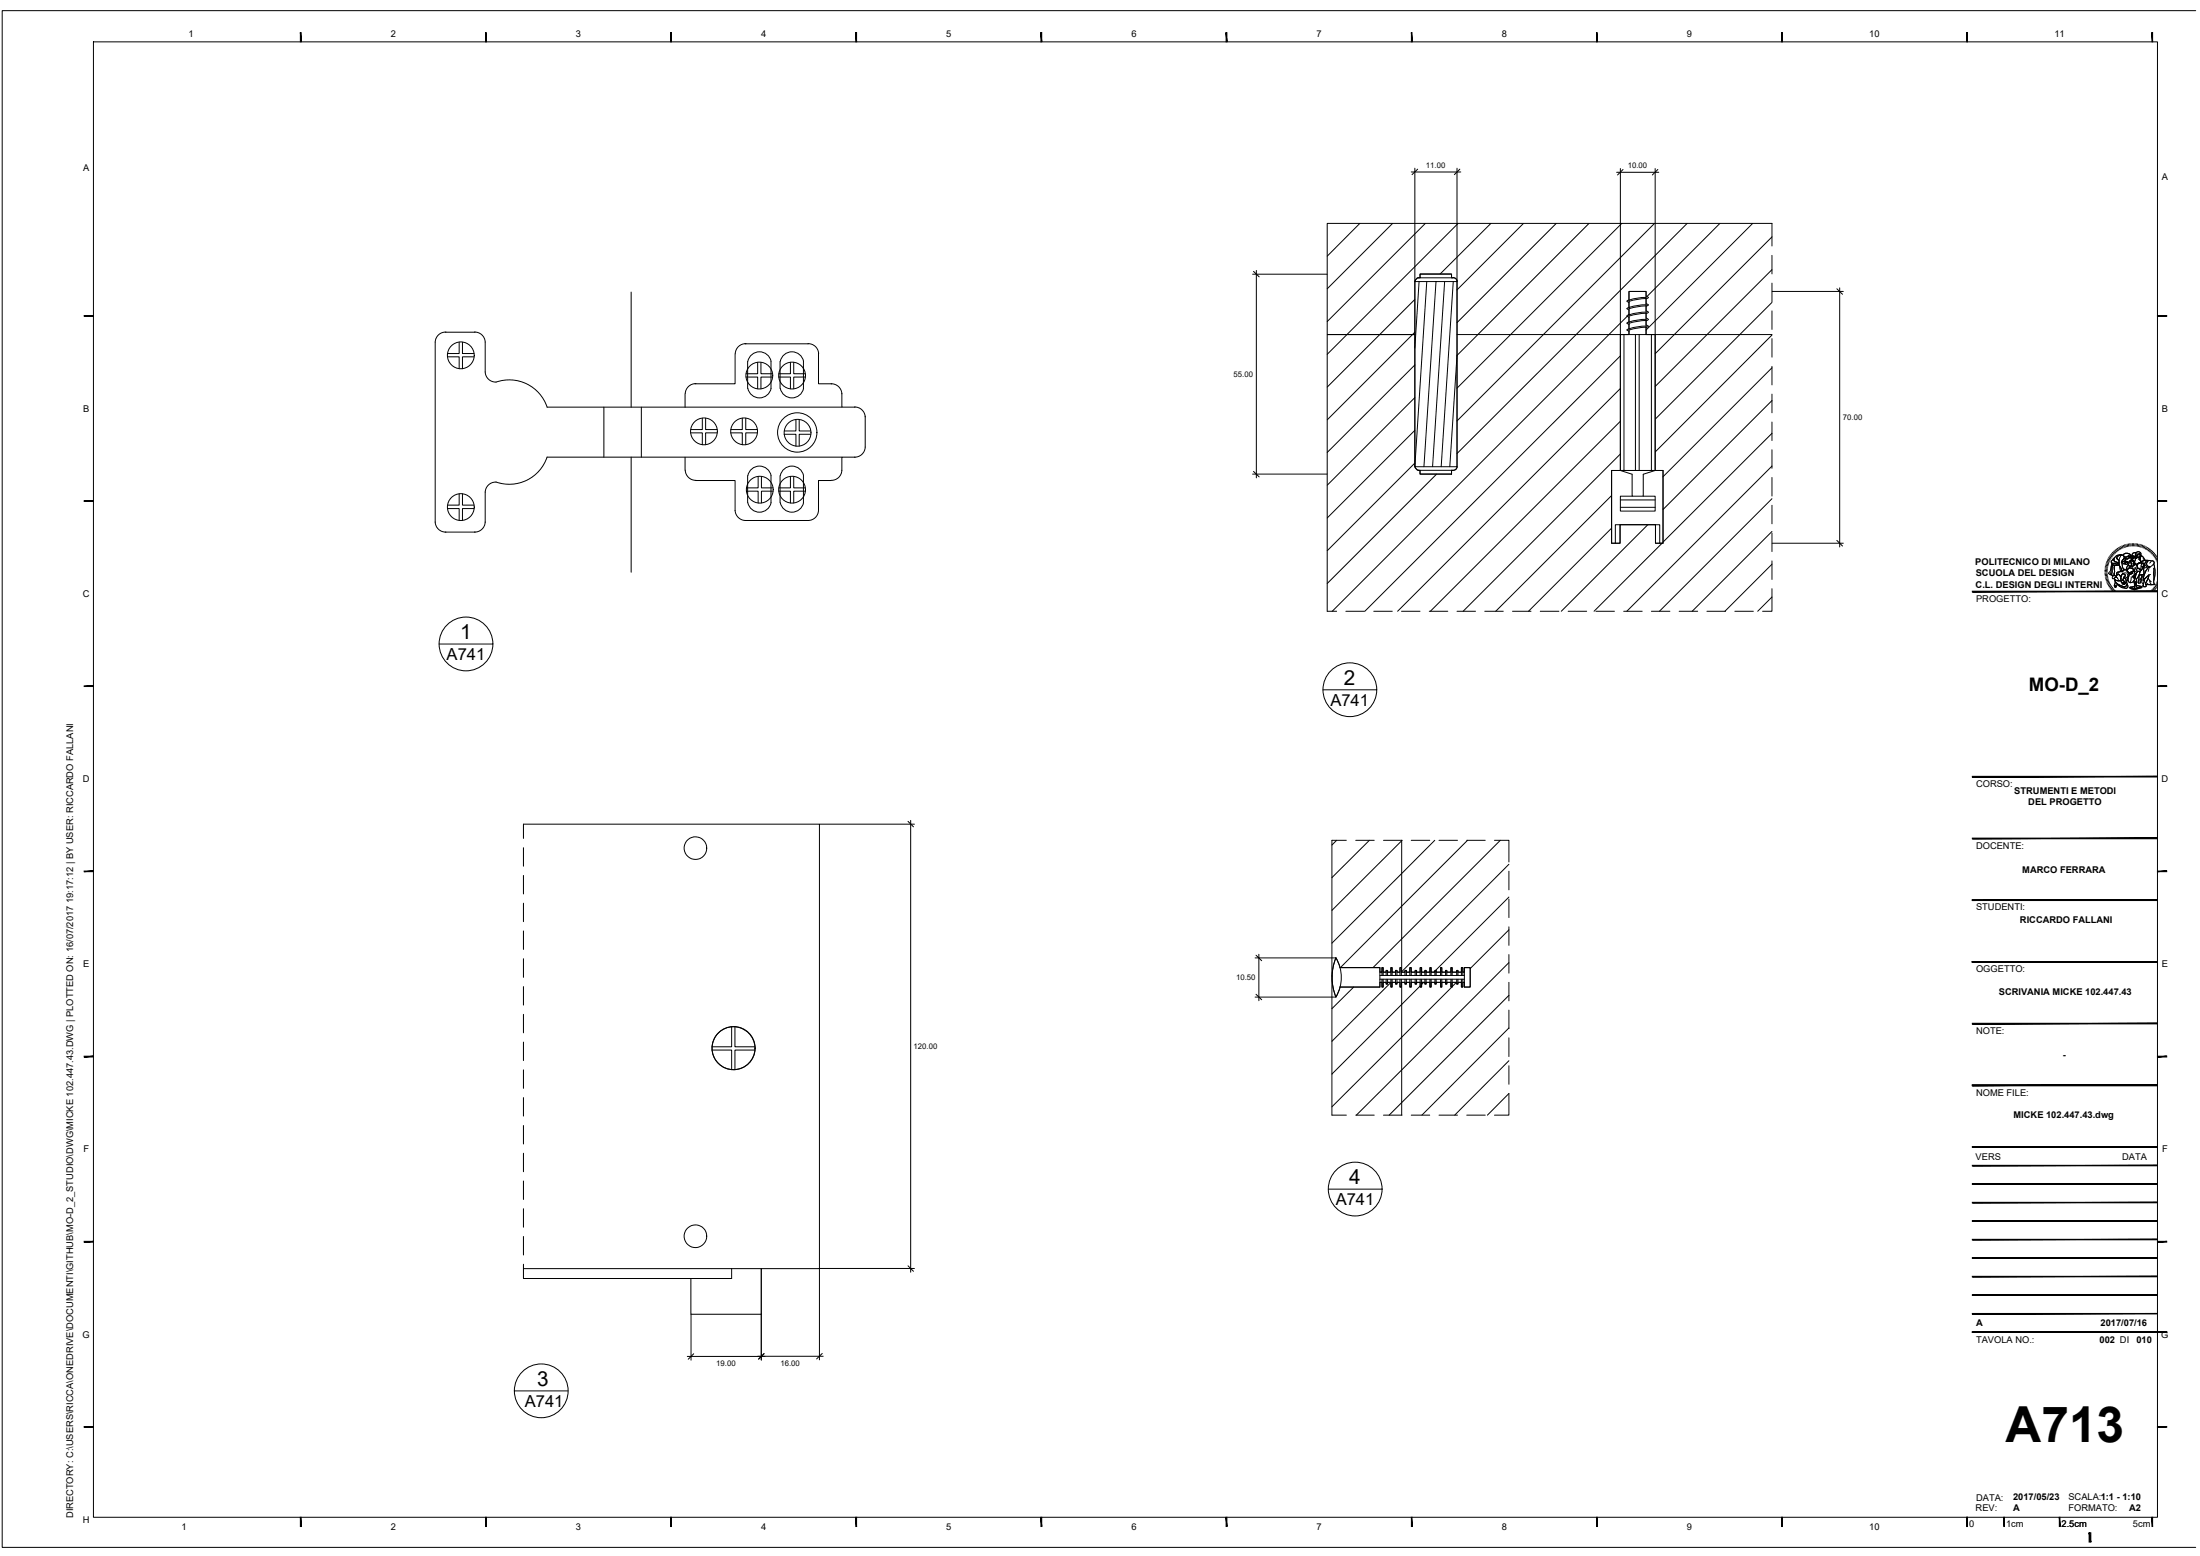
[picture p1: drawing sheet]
<svg xmlns="http://www.w3.org/2000/svg" width="594mm" height="420mm" viewBox="0 0 594 420" stroke-linecap="round" stroke-linejoin="round" font-family="sans-serif">
<!-- layer: trame -->
<g fill="none" stroke="#000" stroke-width=".27">
<path d="M367.2 60.3l-8.8 8.9M376 60.3l-17.6 17.7M384.9 60.3l-26.5 26.5M393.7 60.3l-35.3 35.4M402.6 60.3l-13.7 13.7M411.4 60.3l-18 18M420.2 60.3l-26.8 26.8M429.1 60.3l-35.7 35.7M437.9 60.3l-44.5 44.5M446.8 60.3l-53.4 53.4M455.6 60.3l-62.2 62.2M464.4 60.3l-19.7 19.8"/>
<path d="M473.3 60.3l-28.8 28.8M478.5 64l-31.5 31.5M478.5 72.8l-31.5 31.6M382.1 80.9l-23.7 23.6M382.1 89.7l-23.7 23.7M382.1 98.6l-23.7 23.6M437.6 96.1l-69 69M439.4 85.4l-79.7 79.7M439.9 84.9l-.2 .2M478.5 81.7l-31.5 31.5M478.5 90.5l-31.5 31.5M478.5 99.3l-29.4 29.4"/>
<path d="M382.1 107.4l-23.7 23.6M382.1 116.2l-23.7 23.7M437.6 104.9l-60.2 60.2M437.6 113.7l-51.4 51.4M478.5 108.2l-29.4 29.4M478.5 117l-29.4 29.4M382.1 125.1l-23.7 23.6M387.9 128l-29.5 29.6M435.2 133.8l-31.3 31.3M437.6 122.6l-42.5 42.5M478.5 125.9l-39.2 39.2M478.5 134.7l-30.4 30.4"/>
<path d="M435.2 142.6l-22.5 22.5M445 141.7l-23.4 23.4M448.8 146.7l-18.4 18.4M478.5 143.5l-21.6 21.6M478.5 152.4l-12.7 12.7M478.5 161.2l-3.9 3.9M360.9 226.9l-1.2 1.3M369.8 226.9l-10.1 10.1M378.6 226.9l-18.9 18.9M387.4 226.9l-27.7 27.8M396.3 226.9l-34.4 34.4M405.1 226.9l-34.3 34.4"/>
<path d="M407.5 233.4l-29 29M407.5 259.9l-41.2 41.2M407.5 242.2l-19.9 19.8M407.5 251.1l-10.5 10.4M359.7 263.5h.1M365.5 266.5l-5.8 5.9M375.6 265.3l-15.9 15.9M383.5 266.2l-23.8 23.8M384.4 265.3l-.5 .6M387.5 262.3l-.3 .2M392 266.5l-32.3 32.4M393.3 265.3l-1.2 1.1"/>
<path d="M407.5 268.8l-32.4 32.3M407.5 277.6l-23.5 23.5M407.5 286.4l-14.7 14.7M407.5 295.3l-5.8 5.8"/>
</g>
<!-- layer: linee sezioni -->
<g fill="none" stroke="#000" stroke-width=".27">
<path d="M382.1 76v50M392.3 75a1.08 1.08 0 0 1 1.2 1M392.5 75h-.5v-1h-8.5v1a1.14 1.14 0 0 0-1.4 1M393.4 76v49.9M444.5 80l.6 .3-.6 .3M478.5 66.4v-6.1h-120.1v30h23.7h-23.7v74.8h2.5M478.5 69v5M478.5 76.5v4.9M393.4 90.3h44.2M439.4 89.1l.5 .3M439.4 87.3l.5 .3M439.4 85.3l.5 .4"/>
<path d="M439.4 83.3l.5 .4M439.4 81.3l.5 .4M439.9 87.6v1.2l-.6 .3M439.9 81.7v1.4l-.6 .3M439.9 83.7v1.3M439.9 85.7v1.3M439.9 87l-.6 .3M439.9 85l-.6 .3M439.9 81l-.6 .3M444.5 88.4v1.9h2.5v36.7h2.1v19.7h-2.1v-5h-9.5v5h-2.3v-19.7h2.4v-36.7h2.3v-.8M444.5 80v-1.3h-4.6v2.4M444.5 80.6v1.4"/>
<path d="M444.5 82.6v1.4M444.5 84.6v1.3M444.5 86.6v1.2M444.5 87.8l.6 .3-.6 .3M444.5 85.9l.6 .4-.6 .3M444.5 84l.6 .3-.6 .3M444.5 82l.6 .3-.6 .3M447 90.3h31.5M478.5 83.9v5M478.5 91.4v5M478.5 98.9v5M478.5 106.4v5.1"/>
<path d="M478.5 114v5M382.1 126l.1 .3a1.2 1.2 0 0 0 1.3 .7v1h8.5v-1v1M392 127h.3M393.5 126a1.08 1.08 0 0 1-1.2 1M478.5 121.5v4.9M478.5 128.9v5M478.5 136.4v5M478.5 159v6.1h-2.5M478.5 143.9v5M478.5 151.5v5M363.4 165.1h5M371 165.1h5"/>
<path d="M378.5 165.1h5M386 165.1h4.9M393.4 165.1h5M400.9 165.1h5M408.4 165.1h5M415.9 165.1h5.1M423.5 165.1h5M431 165.1h4.9M438.4 165.1h5M445.9 165.1h5M453.4 165.1h5M460.9 165.1h5.1"/>
<path d="M468.5 165.1h5M363.6 226.9h-3.9v74.2h3.9M366.1 226.9h5M373.6 226.9h5M378.5 226.9v35.6M381.1 226.9h5M388.6 226.9h5M396.1 226.9h5M403.6 226.9h3.9v5.8M407.5 235.2v5.1M407.5 242.8v5M407.5 250.3v5"/>
<path d="M407.5 257.8v5M361.9 266.5l-1.2 2.7a13.9 13.9 0 0 1 0-10.6l1.2 2.7h10.7v1.2h.6v-1.2h.3v1.2h.8v-.5h.4v.5h.9v-1.2h.3v1.2h1v-.5h.3v.5h.8v-1.2h.4v1.2h1v-.5h.4v.5h.9v-1.2h.4v1.2h1v-.5h.4v.5h1v-1.2h.4v1.2h.9v-.5h.3v.5h1v-1.2h.4v1.2h1v-.5h.3v.5h1.2v-1.2h.3v1.2h1.1v-.5h.3v.5h1.1v-1.2h.3v1.2h1.3v-.5h.3v.5h.9v-1.2h.4v1.2h.4v-1.2h1.6v5.2h-1.6v-1.2h-.4v1.2h-.4v-1.2h-.9v.4h-.3v-.4h-1.3v1.2h-.3v-1.2h-1.1v.4h-.3v-.4h-1.1v1.2h-.3v-1.2h-1.2v.4h-.3v-.4h-1v1.2h-.4v-1.2h-1v.4h-.3v-.4h-.9v1.2h-.4v-1.2h-1v.4h-.4v-.4h-1v1.2h-.4v-1.2h-.9v.4h-.4v-.4h-1v1.2h-.4v-1.2h-.8v.4h-.3v-.4h-1v1.2h-.3v-1.2h-.9v.4h-.4v-.4h-.8v1.2h-.3v-1.2h-.6v1.2h-10.7M378.5 265.3v35.8M407.5 265.3v5M407.5 272.8v4.9M407.5 295.3v5.8h-3.9M407.5 280.2v5.1M407.5 287.8v5M366.1 301.1h5M373.6 301.1h5M381.1 301.1h5M388.6 301.1h5"/>
<path d="M396.1 301.1h5"/>
<circle cx="198.1" cy="283" r="5.8"/>
</g>
<!-- layer: dettagli -->
<g fill="none" stroke="#000" stroke-width=".27">
<path d="M382.1 76h11.3v50h-11.3zM383.2 76l-1.1 18M383.5 75v-1h8.5v1h-9.1l-.5 .4-.3 .6M385.3 76l-3.2 50M387.8 76l-3.3 50M390.1 76l-3.3 50M392 75h.3M392.3 75a1.08 1.08 0 0 1 1.2 1M392.4 76l-3.2 50M120.2 89.7h8.1M120.4 89.7a2.81 2.81 0 0 0-2.9 2.7v48.6M120.9 96.4h3.1v3.2"/>
<path d="M124 92.4v3.1h-3.1M124.9 92.4v3.1h3.1M128 96.4h-3.1v3.2M128.1 89.7a2.81 2.81 0 0 1 2.9 2.7v8.1a2.75 2.75 0 0 0 3.9 2.4 10.8 10.8 0 0 1 12.8 7M198.5 95.5v8.1h-10.8M201.2 92.8h17.1M201.5 92.8a2.81 2.81 0 0 0-3 2.7M202.8 95.9a3.2 3.2 0 0 1 5.4 1.7v7.3a3.2 3.2 0 0 1-3.1 2.5 3.2 3.2 0 0 1-3.2-2.5l.1-7.3zM204.6 97.8v3.1h-3.1M205.5 97.9v3h3.1M210.7 97.6v7.3M210.7 97.6a3.2 3.2 0 0 1 3.1-2.6 3.2 3.2 0 0 1 3.2 2.6v7.3a3.2 3.2 0 0 1-3.2 2.5 3.2 3.2 0 0 1-3.1-2.5"/>
<path d="M213.4 97.8v3.1h-3.1M214.3 97.9v3h3.1M218.1 92.8a2.81 2.81 0 0 1 3 2.7M221 95.4v8.2h3.6M393.4 95.9l-1.9 30.1M437.6 90.3h9.4v36.7h-9.4zM438.5 90.3v36.7M439.9 90.3v-11.6h4.6v11.6M441.6 90.3v36.7M442.6 90.3v36.7M444.5 88.4l-2 .1-2.6 .6M444.5 86.5l-2 .2-2.6 .6"/>
<path d="M444.5 84.6l-2 .2-2.6 .5M444.5 82.6l-2 .2-2.6 .6M444.5 80.6l-2 .2-2.6 .6M444.5 88.1l-2.6 .2-2 .5M444.5 86.2l-2.6 .3-2 .5M444.5 84.3l-2.6 .2-2 .5M444.5 82.3l-2.6 .2-2 .5M444.5 80.3l-2.6 .2-2 .5M445.9 90.3v36.7M147.7 109.9h79.6M163.1 109.9v13.5M173.2 109.9v13.5"/>
<path d="M185 106.3v3.6M186.5 116.9h3.2v3.2M188 103.6a2.81 2.81 0 0 0-3 2.7M189.7 112.9v3.1h-3.2M190.5 112.9v3.1h3.1M193.7 116.9h-3.2v3.2M197.3 116.9h3.1v3.2M200.4 112.9v3.1h-3.1M201.4 112.9v3.1h3.1M201.5 101.8h3.1v3.2M204.5 116.9h-3.1v3.2M208.6 101.8h-3.1v3.2"/>
<path d="M210.3 101.8h3.1v3.2M211.8 117.3h3.1v3.2M214.9 113.3v3.1h-3.1M215.8 113.3v3.1h3.1M217.5 101.8h-3.2v3.2M218.9 117.3h-3.1v3.1M224.4 103.6a2.81 2.81 0 0 1 2.9 2.7M227.3 106.2v3.7h3.6M230.7 109.9a2.81 2.81 0 0 1 2.9 2.7M233.6 112.4v8.3a2.81 2.81 0 0 1-2.9 2.7M120.9 137.3h3.1v3.2M124 133.4v3h-3.1"/>
<path d="M124.9 133.4v3h3.1M128 137.3h-3.1v3.2M147.7 123.4a10.8 10.8 0 0 1-13.8 6.8 2.81 2.81 0 0 0-2.9 2.7v8.1M147.7 123.4h79.6M185 123.4v3.6M185 127a2.86 2.86 0 0 0 2.9 2.7M187.8 129.8h10.7v8M198.5 137.8a2.86 2.86 0 0 0 2.9 2.7M201.5 132.6h3.2v3.2M201.9 128.4l.1 7.3a3.2 3.2 0 0 0 3.1 2.6 3.2 3.2 0 0 0 3.1-2.6v-7.3M202 128.4a3.2 3.2 0 0 1 3.1-2.5 3.2 3.2 0 0 1 3.1 2.5M204.7 128.7v3h-3.1"/>
<path d="M205.6 128.7v3h3.1M208.7 132.6h-3.1v3.2M210.3 132.6h3.1v3.2M210.7 128.4v7.4M210.7 128.4a3.2 3.2 0 0 1 3.1-2.5 3.2 3.2 0 0 1 3.2 2.5M213.4 128.7v3h-3.1M214.3 128.7v3h3.1M217 128.4v7.3a3.2 3.2 0 0 1-3.2 2.6 3.2 3.2 0 0 1-3.1-2.6M217.5 132.6h-3.2v3.2M224.4 129.8h-3.4v8a2.82 2.82 0 0 1-2.9 2.7M227.3 127a2.81 2.81 0 0 1-2.9 2.7M230.9 123.4h-3.6v3.6"/>
<path d="M382.1 126l.3 .6 .6 .4h9.3M383.5 127v1h8.5M437.6 127l3.1 1.1v5.9h3v-5.9l3.3-1.1M437.6 135h9.4M437.6 137h9.4M440.7 134h-3.1v4h9.4v-4h-3.3M117.5 141a2.81 2.81 0 0 0 2.9 2.7M120.2 143.7h8.1M131 141a2.81 2.81 0 0 1-2.9 2.7M201.3 140.5h17.1M437.5 141.7v5h-2.3v-19.7h13.9v19.7h-.9v-5h-12v5M447 141.7v5h1.2"/>
<path d="M360.7 258.7a10.2 10.2 0 0 1 0 10.5 14 14 0 0 1 0-10.5zM197.6 277.3v5.4h-5.3M198.5 277.3v5.4h5.3M361.8 261.3h10.8v5.2h-10.7M372.6 263.4h22.8M372.6 264.4h22.8M372.6 262.5h.6M372.6 265.3h.6M373.2 263.4v-2.1h.3v2.1M373.2 264.4v2.1h.3v-2.1M373.5 262.5h.8M373.5 265.3h.8"/>
<path d="M374.3 263.4v-1.4h.4v1.4M374.3 264.4v1.3h.4v-1.3M374.7 262.5h.9M374.7 265.3h.9M375.6 263.4v-2.1h.3v2.1M375.6 264.4v2.1h.3v-2.1M375.9 262.5h1M375.9 265.3h1M376.9 263.4v-1.4h.3v1.4M376.9 264.4v1.3h.3v-1.3M377.2 262.5h.8M377.2 265.3h.8"/>
<path d="M378 263.4v-2.1h.4v2.1M378 264.4v2.1h.4v-2.1M378.4 262.5h1M378.4 265.3h1M379.4 263.4v-1.4h.4v1.4M379.4 264.4v1.3h.4v-1.3M379.8 262.5h.9M379.8 265.3h.9M380.7 263.4v-2.1h.4v2.1M380.7 264.4v2.1h.4v-2.1M381.1 262.5h1M381.1 265.3h1"/>
<path d="M382.1 263.4v-1.4h.4v1.4M382.1 264.4v1.3h.4v-1.3M382.5 262.5h1M382.5 265.3h1M383.5 263.4v-2.1h.4v2.1M383.5 264.4v2.1h.4v-2.1M383.9 262.5h.9M383.9 265.3h.9M384.8 263.4v-1.4h.3v1.4M384.8 264.4v1.3h.3v-1.3M385.1 262.5h1M385.1 265.3h1"/>
<path d="M386.1 263.4v-2.1h.4v2.1M386.1 264.4v2.1h.4v-2.1M386.5 262.5h1M386.5 265.3h1M387.5 263.4v-1.4h.3v1.4M387.5 264.4v1.3h.3v-1.3M387.8 262.5h1.2M387.8 265.3h1.2M389 263.4v-2.1h.3v2.1M389 264.4v2.1h.3v-2.1M389.3 262.5h1.1M389.3 265.3h1.1"/>
<path d="M390.4 263.4v-1.4h.3v1.4M390.4 264.4v1.3h.3v-1.3M390.7 262.5h1.1M390.7 265.3h1.1M391.8 263.4v-2.1h.3v2.1M391.8 264.4v2.1h.3v-2.1M392.1 262.5h1.3M392.1 265.3h1.3M393.4 263.4v-1.4h.3v1.4M393.4 264.4v1.3h.3v-1.3M393.7 262.5h.9M393.7 265.3h.9"/>
<path d="M394.6 263.4v-2.1h.4v2.1M394.6 264.4v2.1h.4v-2.1M395 262.5h.4M395 265.3h.4M395.4 261.3h1.6v5.2h-1.6zM192.3 283.5h5.3v5.3M203.8 283.5h-5.3v5.3"/>
<circle cx="124.4" cy="95.9" r="3.6"/>
<circle cx="190.1" cy="116.5" r="3.6"/>
<circle cx="200.9" cy="116.5" r="3.6"/>
<circle cx="205" cy="101.4" r="3.6"/>
<circle cx="213.9" cy="101.4" r="3.6"/>
<circle cx="215.3" cy="116.8" r="5.3"/>
<circle cx="215.4" cy="116.9" r="3.6"/>
<circle cx="124.4" cy="136.9" r="3.6"/>
<circle cx="205.2" cy="132.2" r="3.6"/>
<circle cx="213.9" cy="132.2" r="3.6"/>
<circle cx="198.1" cy="283" r="5.8"/>
</g>
<!-- layer: linee prospetti -->
<g fill="none" stroke="#000" stroke-width=".27">
<path d="M170.4 78.9v31M170.4 123.4v31.1M141.4 226.4v-3.9h79.9v120.1h-79.9M141.4 228.9v5M141.4 236.4v5M141.4 243.9v5M141.4 251.4v5M141.4 258.9v5M141.4 266.4v5M141.4 273.9v5M141.4 281.4v5M141.4 288.9v5"/>
<path d="M141.4 296.4v5M141.4 303.9v5M141.4 311.4v5M141.4 318.9v5M141.4 326.4v5M141.4 333.9v5M141.4 341.4v3.8h45.2M197.6 342.6v2.6h-11v9.7h19v-12.3"/>
<circle cx="187.8" cy="229" r="3.1"/>
<circle cx="187.8" cy="333.8" r="3.1"/>
</g>
<!-- layer: A-ANNO-SYMB -->
<g fill="none" stroke="#000" stroke-width=".27">
<path d="M118.6 173.9h14.5M357.3 186.3h14.4M358.7 321.1h14.5M138.9 375.6h14.5"/>
<circle cx="125.8" cy="173.9" r="7.3"/>
<circle cx="364.5" cy="186.2" r="7.3"/>
<circle cx="365.9" cy="321.1" r="7.3"/>
<circle cx="146.2" cy="375.6" r="7.3"/>
</g>
<!-- layer: 0 -->
<g fill="none" stroke="#000" stroke-width=".27">
<path d="M592.9 2.9h-592.3v414.9h592.3M382.8 45.7l-1.5 1.5M394.2 45.7l-1.5 1.5M438.3 45.8l-1.5 1.4M447.7 45.8l-1.5 1.4M338.5 73.3l1.5 1.5M496 78l1.5 1.5M338.5 127.3l1.5 1.5M496 145.9l1.5 1.5M245.2 221.8l1.5 1.5M339.2 257.9l1.5 1.5M339.2 268.5l1.5 1.5"/>
<path d="M245.2 341.8l1.5 1.5M187.3 365.5l-1.5 1.5M206.3 365.5l-1.4 1.4M206.3 365.5l-1.4 1.5M222 365.5l-1.5 1.4"/>
</g>
<!-- layer: G-ANNO-LOGO -->
<g fill="none" stroke="#000" stroke-width=".27">
<path d="M568.4 154.1h.6M568.4 154.4h.6M568.4 153.7l.7 .1M568.5 153.3l.6 .1M568.5 153l.7 .1M568.6 152.6l.7 .2M568.7 152.3l.6 .2M568.8 151.9l.6 .2M568.9 151.6l.6 .2M569 151.3l.6 .3M569 154.7l-.6 .1M569.1 155.1h-.7"/>
<path d="M569.1 155.4h-.6M569.2 151l.6 .3M569.2 155.7l-.7 .1M569.2 156l-.6 .2M569.3 156.3l-.6 .2M569.3 150.6l.6 .4M569.4 156.6l-.7 .2M569.5 156.9l-.6 .3M569.6 150.3l.5 .4M569.6 157.2l-.6 .3M569.8 150l.5 .4M569.8 157.5l-.6 .4"/>
<path d="M569.9 157.8l-.6 .4M570 149.7l.5 .5M570.1 158.1l-.6 .4M570.2 149.5l.5 .4M570.2 152.1h.7a.84 .84 0 0 0 1.3-.1v.2a.32 .32 0 0 1 0 .4 .32 .32 0 0 1-.4 0l-.4 .1a.8 .8 0 0 1-1.2-.5zM570.3 152v.5M570.3 158.4l-.6 .4M570.4 149.2l.5 .4M570.4 152.5l-.2 .5-.1 1.4-.4 .7 .4 .1M570.5 158.6l-.6 .4M570.5 151l.4-.2v.3a.8 .8 0 0 0 .9 .8l.3 .1a.79 .79 0 0 1-1.2 .1h-.3a.5 .5 0 0 1-.5-.4 .5 .5 0 0 1 .3-.5zM570.6 152.7l.5-.1-.2 .5v2.3h-.2a.39 .39 0 0 1-.4 0 .39 .39 0 0 1-.1-.5z"/>
<path d="M570.7 149l.5 .4M570.7 158.9l-.6 .4M570.7 152.6l-.3 .6v1.2l-.3 .8 .7 .2M570.9 150.8l-.5 .4a.5 .5 0 0 0-.3 .5 .5 .5 0 0 0 .5 .4h.3a.84 .84 0 0 0 1.3-.1M570.9 159.1l-.5 .5M570.9 148.7l.5 .5M570.9 150.6l.6-.6 1.4-.1a.99 .99 0 0 0-1.2 1l.5 .3v.8l-.4-.2a.74 .74 0 0 1-.9-.7zM570.9 156.2v.1a1.14 1.14 0 0 0 1.5 .5l.3-.1M571.1 156.5l1 .3 .6-.1 .1 .4 .4 .3-.1 .2 .2-.1 .2 .3-.1-.5 .3 .4 .1-.1-.2-.4 .4 .2-.3-.3a.48 .48 0 0 1-.3-.8l.1-.3 .4 .2 .5 1.3a.77 .77 0 0 1-.3 .8 .77 .77 0 0 1-.8 .1l-1.6-.8-.5-.5zM571.1 156.5l.1 .7-.3 .9 .1 .3a.21 .21 0 0 0 .2 .2 .21 .21 0 0 0 .3-.2l-.2-.2a.78 .78 0 0 1 1.3 .3l.6 .2a.89 .89 0 0 0 1.4-.2l-.2-.7M571.1 152.6h1.2l.6 1.1-.1 .5-.9 .3-.3 .3a.42 .42 0 0 1 0 .7 .42 .42 0 0 1-.7-.2v-2.2zM571.1 152.7l-.2 .4v2.3"/>
<path d="M571.1 159.4l-.5 .5M571.2 157.2l1.6 1a.97 .97 0 0 0 1.6-.4 .66 .66 0 0 1 .1 .9 .66 .66 0 0 1-1 .1l-1-.4a.73 .73 0 0 0-1.2-.2l.2 .2a.27 .27 0 0 1-.4 .2 .27 .27 0 0 1-.2-.4zM571.2 148.5l.4 .5M571.2 157.2l.8 .6 1.8 .8M571.3 159.6l-.4 .5M571.4 155.6l-.1-.1a.49 .49 0 0 0-.8 .1 .49 .49 0 0 0 .2 .7 .76 .76 0 0 1 .8-.4 .76 .76 0 0 1 .6 .6M571.5 155.4l.6-.4 .4 .5a.44 .44 0 0 1 .2 .7v.5a1.31 1.31 0 0 1-1.8-.4l.3-.4h.4zM571.5 148.3l.4 .5M571.6 159.8l-.4 .5M571.6 154.6l1.2-.4 .4 .1a.38 .38 0 0 1 .2-.4 .38 .38 0 0 1 .4 0l.7 .2v.2a.95 .95 0 0 1 .4 1 .95 .95 0 0 1-.7 .7 .35 .35 0 0 1-.7 0 .35 .35 0 0 1 .4-.5 .55 .55 0 0 0-.6-.5 .55 .55 0 0 0-.5 .6l-.7-.6-.3 .2-.2-.1zM571.7 150.4a1.02 1.02 0 0 1 1.1-.6 1.02 1.02 0 0 1 .8 .9l-.3 .4a.98 .98 0 0 0-.2 1.3 1.11 1.11 0 0 0 .7 1.4l-.1 .1a.33 .33 0 0 0-.4 0 .33 .33 0 0 0-.1 .4 .35 .35 0 0 1-.4-.1 .35 .35 0 0 1 .1-.5l-.7-1.5a.9 .9 0 0 0-.5-1.3zM571.8 148l.3 .6"/>
<path d="M572 154.9l.7 .8M572.1 155l-.6 .5 .1 .4M572.1 147.9l.3 .5M572.1 152l-.3-.2a.74 .74 0 0 1-.9-.7l.1-.6 .5-.5 .7-.1a.9 .9 0 0 1 1 0 .9 .9 0 0 1 .3 1l-.2 .2a.98 .98 0 0 0-.2 1.3 1.11 1.11 0 0 0 .7 1.4l-.5 .2M572.3 152.6l-2-.1-.2 .5a2 2 0 0 1-.7 1.7l.3 .4M572.4 152.9l.2 1.4M572.4 147.7l.3 .6M572.6 150.2l-.3 .8-.1 1.1 .7 1.6a.32 .32 0 0 0-.1 .5 .32 .32 0 0 0 .4 0l.1-.2M572.7 147.5l.3 .6M572.8 154.2l-1.2 .4v.4l.2 .2M572.9 149.9a.95 .95 0 0 0-1.2 1l.5 .3M573 155.1a.46 .46 0 0 1 .8 0 .46 .46 0 0 1-.2 .7l-.2 .5a.55 .55 0 0 0 .4 .8l.2 .3-.4-.2 .2 .4-.1 .1-.3-.4 .2 .5-.3-.3-.2 .2 .1-.3-.4-.3-.1-1.3z"/>
<path d="M573 147.4l.3 .6M573.1 155a.47 .47 0 0 1 .7 .1 .47 .47 0 0 1-.2 .7l-.4 1 .8 .6-.4-.2 .2 .4-.1 .1-.3-.4 .1 .5-.2-.3-.2 .1 .1-.2-.4-.4-.1-1.2zM573.2 151.7l.8-.3 .2 .2-.4 .2 .2 .5a.54 .54 0 0 1-.8-.5zM573.2 151.2l.9-.4-.2 .6-1 .4zM573.2 151.7a.55 .55 0 0 0 .8 .6M573.3 149.9l.6-.5 1.2 .2a.32 .32 0 0 1 .3 .3 .32 .32 0 0 1-.3 .3l-.3-.2-.5 .4-.7-.1M573.4 147.2l.2 .7M573.4 149.6l.6-.2h.6l.8 .5-.1 .3-.5-.2-.4 .3a.71 .71 0 0 1-1.1-.4zM573.6 150.2l.4 .3 .8-.5 .3 .2-.2 .6-.4 .2-.4-.2-.6 .1zM573.7 147.1l.2 .7M573.8 153.8h.1a1.1 1.1 0 0 1 .9 .8 1.1 1.1 0 0 1-.3 1.2M573.9 151.7l.9 .1h-.3a.39 .39 0 0 1-.3 .6 .39 .39 0 0 1-.4-.6z"/>
<path d="M573.9 156.1l.3 1a.78 .78 0 0 1 0 1 .78 .78 0 0 1-.8 .3M574 151.4l.2 .3M574 151.2l-.1 .2-1 .4M574 154.7l-.8 .2M574 147l.2 .7M574.1 150.8l-.4 .5M574.2 154.4l.8 .4M574.3 151.7a.35 .35 0 0 0-.4 .3 .35 .35 0 0 0 .3 .4 .35 .35 0 0 0 .3-.4l.3-.2h-.7M574.3 154.8a.72 .72 0 0 1 .2 1 .72 .72 0 0 1-1 .2M574.4 154.1v-.3l.6-.5 .6 .1 .4 .2 .1 .3a.23 .23 0 0 1 .2 .3 .23 .23 0 0 1-.4 0l-1.1 .5 .4 .3 .7-.2 .1-.5 .3-.1-.3-.6-1.1-.2-.5 .7-.2-.1v-.5l.5-.8 1 .2 .5-.2a.33 .33 0 0 0 .3-.2 .33 .33 0 0 0 0-.4l.6 .2-.1 .5a.59 .59 0 0 1 0 1l.1 .7-.8 .7-.1 .5h-.3l.2 .2h.3l-.1 .4 .2-.3-.2 1.1h-.2a.86 .86 0 0 1-1.3-.1l-.4-.5 .3-.4 .2-1.1M574.4 153.8l.6-.5 .6 .1 .5 .4a.31 .31 0 0 1 .2 .4 .31 .31 0 0 1-.5 .1l-.4 .2a.45 .45 0 0 1-.5 .2 .45 .45 0 0 1-.4-.4zM574.4 156.7l.8 .6"/>
<path d="M574.4 146.9l.1 .7M574.6 150.7v.1M574.7 150.3l.1 .2M574.7 156l.1 1M574.7 152.7l-.4 .5-.1 .8M574.7 146.9l.1 .6M574.8 150.4l-.1 .1M574.8 154.7l1.2-.4-.1 .5-.4 .2-.6-.1zM574.8 155.5l-.2 .9-.4 .4M575.1 150.5l.8-.1a.35 .35 0 0 1 0 .6 .35 .35 0 0 1-.5-.3zM575.1 151.4l.8-.2 .6 .9a.29 .29 0 0 1 .1 .4 .29 .29 0 0 1-.4 0l.1-.6-.2-.3a.42 .42 0 0 0-.6-.3 .42 .42 0 0 0 0 .7v.1a.46 .46 0 0 1 .1 .5 .46 .46 0 0 1-.4 .3h-.2a.54 .54 0 0 1-.1-.9zM575.1 150.2l-.2 .6-.4 .2-.4-.2-.6 .1"/>
<path d="M575.1 146.8l.1 .7M575.2 158.6l2-.5 1.2 .3-2.1 .6zM575.2 158.6l1.1 .4v.2l-1.1-.3zM575.4 151.3l.7 .1 .2 .6a.62 .62 0 0 1-.1 .6 .62 .62 0 0 1-.7 .2l-.2-1.2zM575.4 146.8l.1 .6M575.5 155.7l-.3 1.6 1-.2M575.5 150.4v-.2a.45 .45 0 0 1 .6-.1 .45 .45 0 0 1 .2 .6h-.2M575.5 154.9h.1M575.6 150.1a.49 .49 0 0 1 .5 .1 .49 .49 0 0 1 .2 .5h-.2l-.2-.3h-.4zM575.6 154.5v.1M575.6 154.8h.1M575.7 151.6h.1"/>
<path d="M575.8 151.5l-.2 .1M575.8 146.8v.6M575.9 150.5h-.8l.2 .1a.43 .43 0 0 0 .4 .3 .43 .43 0 0 0 .4-.3l-.2-.2v.2M575.9 155.6l.3 .1v-.2a.41 .41 0 0 1 .6-.4l-.4 1.2v-.4h-.4zM575.9 152.9v.7M576 154.3l-.2 .5a.46 .46 0 0 1-.8 0v-.1M576 151.4l.2 .3-.1 .1M576.1 151.6a.42 .42 0 0 0-.6-.3 .42 .42 0 0 0 0 .7 .48 .48 0 0 1 .1 .7 .48 .48 0 0 1-.7 .1l-.2-.3 .6-1.2h.7l.5 .8a.25 .25 0 0 1 .1 .4 .25 .25 0 0 1-.4 .1 .25 .25 0 0 1-.1-.3M576.2 146.8v.6M576.2 151.9h-.2M576.2 151.7a.42 .42 0 0 1 0 .6 .42 .42 0 0 1-.6-.1h-.1M576.2 152.6l-.7 .3"/>
<path d="M576.3 159l2.1-.6v.3l-2.1 .6zM576.3 159v.2M576.4 155.5l-.1 .7 .2-.2M576.4 150.6l.1-.1 .1 .2-.2 1.1M576.4 155.1h.1M576.5 150.2l.1 .4M576.5 152.1l-.1-.4a1.01 1.01 0 0 0 .1-1.2l-.1 .1-.2-.4a.5 .5 0 0 1-.5-.5 .5 .5 0 0 1 .7-.4l.5-.1-.3 .7 .1 .9 .2-.1 .1-.5 .2 .4 .5-.1-.1 .6 .2-.1 .1 .3a.32 .32 0 0 1 .2 .2 .32 .32 0 0 1-.1 .3l-.9 .6M576.5 146.8v.6M576.6 155.5l-.2 .2M576.6 153.2l-.2 1.3M576.6 152.4l.4 .2M576.6 157.2l.2-.1 .2 1.1-.3-.6-.3 .7z"/>
<path d="M576.7 154.3l-.4 .5 .1 .3M576.8 149.3a.79 .79 0 0 1 1.1-.2 .79 .79 0 0 1 .2 1.1l-.4 1v-.8l.3-.4a.37 .37 0 0 0-.2-.4 .37 .37 0 0 0-.4 0l-.3 .1-.2 1-.2 .1-.1-.9zM576.8 154.9l-.5 .3-.1 .5h-.3l.2 .2h.3M576.8 149.3a.79 .79 0 0 1 1.1-.2 .79 .79 0 0 1 .2 1.1l-.4 1v-.8l.3-.4a.37 .37 0 0 0-.2-.4 .37 .37 0 0 0-.4 0l-.3 .1-.4 1.1-.1-.9zM576.8 153.2l-.4 .9M576.9 149.2l-.5 .1a.6 .6 0 0 0-.6 .7M576.9 146.8l-.1 .7M577 150.2l.2 .4 .5-.1M577.1 152.3l.2-.1a1.54 1.54 0 0 1 1.9 .2l-.2 .7a1.09 1.09 0 0 1-1.3 .7l-.6-.7zM577.1 149.7l.3-.1a.38 .38 0 0 1 .4 0 .38 .38 0 0 1 .2 .4l-.3 .4a.47 .47 0 0 1-.7 0 .47 .47 0 0 1 .1-.7zM577.1 154.3l.9-.1-.7 1.6a1.3 1.3 0 0 0-.4 1.4h-.3l-.2 .6-.2-1zM577.1 149.9l.2 .1"/>
<path d="M577.2 154.3l-.4 .6-.6 1.9 .2 1-.1 .9 .4-1.1 .3 .9-.2-1.4-.4 .7M577.2 150.4l.1 .1M577.2 153.3a.62 .62 0 0 0 0 1l.9-.2 .4-.5M577.2 146.9l-.1 .6M577.3 150l-.1 .1M577.3 150.3l.1 .1M577.6 150.2h.2M577.6 146.9l-.2 .7M577.6 155.3l.8-.1-.5 1.6a.34 .34 0 0 1 0 .5 .34 .34 0 0 1-.4 .1 .34 .34 0 0 1-.1-.5l.2-1.6M577.7 155.3l.7-.1-.5 1.6a.34 .34 0 0 1 .1 .5 .34 .34 0 0 1-.4 .1 .34 .34 0 0 1-.2-.4zM577.7 150.2h-.1M577.8 151l.4 .6"/>
<path d="M577.9 153.5h.1M577.9 151.8l1.1-.5h.8l-.6 1zM577.9 147l-.1 .7M578 154.2l-.7 1.6a1.3 1.3 0 0 0-.4 1.4l-.1 .1M578.1 150l.4 .2 .8 1.1-.3 .1a.63 .63 0 0 1-1 0l-.2-.4zM578.1 153.4l-.3 .1M578.1 150l.7 .5 .2 .5M578.1 153.7v.1M578.3 147.1l-.2 .6M578.4 158.4v.3l-2.1 .6-1.1-.4v-.3l1.1 .4 2.1-.6a5.8 5.8 0 0 0-3.2 .2M578.6 153.3h.4l-.2 .7a.91 .91 0 0 1-.1 1.2l-1.1 .1 .4-1.1zM578.6 147.2l-.2 .6"/>
<path d="M578.7 153l-.1 .4M578.7 150.9l.5 .4M578.7 152.1h.3l.2 .4M578.8 155.2h-.4M578.8 156.5l-.1 .3 .3 .1M579 153.3l-.1 1.8-.6 1.4 .2 1.1 .3 .2M579 147.3l-.3 .7M579.1 156.3l1.2-1-.4 1.3a1.3 1.3 0 0 0-.4 1.7l-.1 .1a.4 .4 0 0 1-.6 0 .4 .4 0 0 1 0-.5zM579.2 152.3a1 1 0 0 1 .9-1l1 .1a.56 .56 0 0 1 .6 .4 .56 .56 0 0 1-.3 .7l-.3 .2a1.11 1.11 0 0 1-1.9-.2M579.2 152.5l-.1 .3-.4 .3a.69 .69 0 0 1-.8 .7l-.3-.2a.78 .78 0 0 1-.5-.8 .78 .78 0 0 1 .6-.7h.1a.38 .38 0 0 1 .5 .1 .38 .38 0 0 1-.2 .5l.1 .1a.24 .24 0 0 0 .1 .4 .24 .24 0 0 0 .3-.2l.2-.3-.1-.6-.6-.2-.8 .2-.3 .4 .1 .3M579.2 154.1v.5M579.2 147.5l-.2 .6"/>
<path d="M579.6 147.7l-.3 .6M579.7 153.2l-.9 .1M579.7 157.4l.6 .5M579.9 147.8l-.4 .6M579.9 151.3h-.8l-1.2 .5M580.1 151.5h.6a.61 .61 0 0 1 .8 0 .61 .61 0 0 1 .1 .8l.3 1.6v1.4a3.1 3.1 0 0 0-.2 2.4l.2 .1-2 .1a.45 .45 0 0 1-.5-.3 .45 .45 0 0 1 .2-.6l.7-1.7-1.6 1.4a5.8 5.8 0 0 1 1.5-3.5l.4-.1a.9 .9 0 0 1-.9-.6 .9 .9 0 0 1 .4-1zM580.1 156.3l.8 .8M580.1 153.2a6.3 6.3 0 0 0-1.4 3.5l1.5-1.4 .5-.1M580.2 151.3a.93 .93 0 0 0-.6 1.1 .93 .93 0 0 0 1 .7M580.2 148l-.4 .5M580.3 155.3l-.4 1.3a1.33 1.33 0 0 0-.4 1.7l-.1 .1a.4 .4 0 0 1-.6 0 .4 .4 0 0 1 0-.5l.3-1.6M580.3 159.9l.4 .5"/>
<path d="M580.3 153.2l-.2 1.1M580.5 156.7l.2 .8 .5 .4M580.5 148.2l-.4 .6M580.6 159.7l.4 .5M580.8 148.4l-.5 .5M580.8 151.8l-.3 .3M580.8 159.5l.5 .5M581.1 148.6l-.5 .5M581.1 159.3l.4 .4M581.3 159l.5 .5M581.3 148.9l-.4 .5M581.5 158.8l.5 .4"/>
<path d="M581.5 153.4l.1 3.3M581.6 152.3a9.2 9.2 0 0 1 0 5l.3 .5h-2.5M581.6 149.1l-.5 .5M581.7 158.5l.5 .4M581.8 149.4l-.5 .5M581.9 158.2l.5 .4M582 149.7l-.5 .4M582 158l.6 .3M582.2 157.7l.6 .3M582.3 149.9l-.6 .5M582.3 157.4l.7 .3M582.5 150.2l-.6 .4"/>
<path d="M582.5 157.1l.6 .3M582.6 156.8l.6 .2M582.6 150.6l-.6 .3M582.7 156.5l.7 .2M582.8 156.2l.6 .1M582.8 150.9l-.6 .3M582.8 155.9l.7 .1M582.9 155.5l.7 .2M583 151.2l-.7 .3M583 155.2l.6 .1M583 154.9h.6M583 154.6h.7"/>
<path d="M583 154.3h.7M583.1 151.5l-.6 .3M583.2 151.8l-.6 .3M583.4 152.2l-.7 .2M583.4 152.5l-.6 .2M583.5 152.9l-.7 .1M583.6 153.2l-.7 .1M583.6 154h-.6M583.6 153.6l-.6 .1M571.8 160l-.3 .6M572.1 160.2l-.4 .6M572.4 160.4l-.4 .6"/>
<path d="M572.7 160.5l-.4 .6M572.9 160.7l-.3 .6M573.2 160.8l-.2 .7M573.5 161l-.2 .6M573.9 161.1l-.2 .6M574.2 161.2l-.2 .6M574.5 161.2l-.2 .7M574.8 161.3l-.1 .7M575.1 161.3v.7M575.4 161.4v.7M575.8 161.4l-.1 .7M576.1 161.4v.7"/>
<path d="M576.4 161.4l.1 .7M576.7 161.4l.1 .7M577.1 161.3l.1 .7M577.4 161.2l.1 .7M577.7 161.2l.2 .6M578 161.1l.2 .7M578.3 161l.3 .7M578.7 160.9l.2 .6M579 160.8l.2 .6M579.2 160.6l.3 .6M579.5 160.5l.3 .5M579.8 160.3l.4 .6"/>
<path d="M580.1 160.1l.3 .6"/>
</g>
<!-- layer: G-ANNO-TTLB -->
<g fill="#fff" stroke="#fff" stroke-width=".27">
<path d="M557.6 159.7l30.7 4.3-5.7-4.3zM557.6 159.7l30.7 4.3h-30.7z"/>
<path d="M582.6 145.2h5.7l-5.7 14.5zM588.3 145.2l-5.7 14.5 5.7 4.3z"/>
</g>
<path d="M557.6 159.7h25v-14.5h5.7v18.8h-30.7z" fill="none" stroke="#fff" stroke-width=".27"/>
<g fill="#000" stroke="#000" stroke-width=".27">
<path d="M81.1 8.8l.2 2.5v-2.5zM81.1 8.8l.2 2.5h-.2z"/>
<path d="M131.1 8.8l.2 2.5v-2.5zM131.1 8.8l.2 2.5h-.2z"/>
<path d="M181.1 8.8l.2 2.5v-2.5zM181.1 8.8l.2 2.5h-.2z"/>
<path d="M231.1 8.8l.2 2.5v-2.5zM231.1 8.8l.2 2.5h-.2z"/>
<path d="M281.1 8.8l.2 2.5v-2.5zM281.1 8.8l.2 2.5h-.2z"/>
<path d="M331.1 8.8l.2 2.5v-2.5zM331.1 8.8l.2 2.5h-.2z"/>
<path d="M381.1 8.8l.2 2.5v-2.5zM381.1 8.8l.2 2.5h-.2z"/>
<path d="M431.1 8.8l.2 2.5v-2.5zM431.1 8.8l.2 2.5h-.2z"/>
<path d="M481.1 8.8l.2 2.5v-2.5zM481.1 8.8l.2 2.5h-.2z"/>
<path d="M531.1 8.8l.2 2.5v-2.5zM531.1 8.8l.2 2.5h-.2z"/>
<path d="M581.1 8.8l.2 2.5v-2.5zM581.1 8.8l.2 2.5h-.2z"/>
<path d="M22.7 85.4h2.5v-.2zM22.7 85.2h2.5l-2.5 .2z"/>
<path d="M582.6 85.4h2.5v-.2zM582.6 85.2h2.5l-2.5 .2z"/>
<path d="M22.7 135.4h2.5v-.2zM22.7 135.2h2.5l-2.5 .2z"/>
<path d="M582.6 135.4h2.5v-.2zM582.6 135.2h2.5l-2.5 .2z"/>
<path d="M532.6 159.8h50v-.2zM532.6 159.6h50l-50 .2z"/>
<path d="M22.7 185.4h2.5v-.2zM22.7 185.2h2.5l-2.5 .2z"/>
<path d="M582.6 185.4h2.5v-.2zM582.6 185.2h2.5l-2.5 .2z"/>
<path d="M532.6 209.8h50v-.2zM532.6 209.6h50l-50 .2z"/>
<path d="M22.7 235.4h2.5v-.2zM22.7 235.2h2.5l-2.5 .2z"/>
<path d="M532.6 226.5h50v-.2zM532.6 226.3h50l-50 .2z"/>
<path d="M582.6 235.4h2.5v-.2zM582.6 235.2h2.5l-2.5 .2z"/>
<path d="M532.6 243v.2l50-.2zM532.6 243.2l50-.2v.2z"/>
<path d="M532.6 259.6v.2l50-.2zM532.6 259.8l50-.2v.2z"/>
<path d="M532.6 259.6v.2l50-.2zM532.6 259.8l50-.2v.2z"/>
<path d="M532.6 259.6v.2l50-.2zM532.6 259.8l50-.2v.2z"/>
<path d="M532.6 259.6v.2l50-.2zM532.6 259.8l50-.2v.2z"/>
<path d="M532.6 243.2h50v-.2zM532.6 243h50l-50 .2z"/>
<path d="M532.6 276.3v.2l50-.2zM532.6 276.5l50-.2v.2z"/>
<path d="M22.7 285.4h2.5v-.2zM22.7 285.2h2.5l-2.5 .2z"/>
<path d="M532.6 292.9v.3l50-.3zM532.6 293.2l50-.3v.3z"/>
<path d="M532.6 292.9v.3l50-.3zM532.6 293.2l50-.3v.3z"/>
<path d="M582.6 285.4h2.5v-.2zM582.6 285.2h2.5l-2.5 .2z"/>
<path d="M532.6 319.7h50zM532.6 319.8l50-.1z"/>
<path d="M532.6 314.7h50zM532.6 314.8l50-.1z"/>
<path d="M532.6 309.6v.2l50-.2zM532.6 309.8l50-.2v.2z"/>
<path d="M22.7 335.4h2.5v-.2zM22.7 335.2h2.5l-2.5 .2z"/>
<path d="M532.6 339.6h50zM532.6 339.8l50-.2z"/>
<path d="M532.6 334.6h50zM532.6 334.8l50-.2z"/>
<path d="M532.6 329.6h50zM532.6 329.8l50-.2z"/>
<path d="M532.6 324.7h50zM532.6 324.8l50-.1z"/>
<path d="M582.6 335.4h2.5v-.2zM582.6 335.2h2.5l-2.5 .2z"/>
<path d="M532.6 359.6v.2l50-.2zM532.6 359.8l50-.2v.2z"/>
<path d="M532.6 359.6v.2l50-.2zM532.6 359.8l50-.2v.2z"/>
<path d="M532.6 354.7h50zM532.6 354.8l50-.1z"/>
<path d="M532.6 349.7h50zM532.6 349.8l50-.1z"/>
<path d="M532.6 344.6h50zM532.6 344.8l50-.2z"/>
<path d="M582.6 359.8h2.5v-.2zM582.6 359.6h2.5l-2.5 .2z"/>
<path d="M582.6 359.8h2.5v-.2zM582.6 359.6h2.5l-2.5 .2z"/>
<path d="M22.7 385.4h2.5v-.2zM22.7 385.2h2.5l-2.5 .2z"/>
<path d="M582.6 385.4h2.5v-.2zM582.6 385.2h2.5l-2.5 .2z"/>
<path d="M81.1 409.7l.2 2.5v-2.5zM81.1 409.7l.2 2.5h-.2z"/>
<path d="M131.1 409.7l.2 2.5v-2.5zM131.1 409.7l.2 2.5h-.2z"/>
<path d="M181.1 409.7l.2 2.5v-2.5zM181.1 409.7l.2 2.5h-.2z"/>
<path d="M231.1 409.7l.2 2.5v-2.5zM231.1 409.7l.2 2.5h-.2z"/>
<path d="M281.1 409.7l.2 2.5v-2.5zM281.1 409.7l.2 2.5h-.2z"/>
<path d="M331.1 409.7l.2 2.5v-2.5zM331.1 409.7l.2 2.5h-.2z"/>
<path d="M381.1 409.7l.2 2.5v-2.5zM381.1 409.7l.2 2.5h-.2z"/>
<path d="M431.1 409.7l.2 2.5v-2.5zM431.1 409.7l.2 2.5h-.2z"/>
<path d="M481.1 409.7l.2 2.5v-2.5zM481.1 409.7l.2 2.5h-.2z"/>
<path d="M531.1 409.7v2.5h.2zM531.1 409.7h.2v2.5z"/>
<path d="M531.1 409.7l.2 2.5v-2.5zM531.1 409.7l.2 2.5h-.2z"/>
<path d="M541.1 409.7l.2 2.5v-2.5zM541.1 409.7l.2 2.5h-.2z"/>
<path d="M556.1 409.7l.2 2.5v-2.5zM556.1 409.7l.2 2.5h-.2z"/>
<path d="M564.1 413.9l.5 2.5v-2.5zM564.1 413.9l.5 2.5h-.5z"/>
<path d="M581.1 409.7l.2 2.5v-2.5zM581.1 409.7l.2 2.5h-.2z"/>
</g>
<path d="M25.2 11.3h557.4v398.4h-557.4z" fill="none" stroke="#000" stroke-width=".27"/>
<!-- layer: quote -->
<g fill="none" stroke="#000" stroke-width=".27">
<path d="M381.1 46.4h13.4M382.1 45.4v30.6M393.4 45.4v30.6M436.5 46.5h11.4M437.6 45.5v44.8M447 45.5v44.8M338.2 74h20.2M339.3 73v56M478.6 78.7h19.2M496.8 77.7v70M338.2 128h20.2M478.6 146.7h19.2"/>
<path d="M221.3 222.5h25.6M245.9 221.5v122M338.9 258.7h21.8M339.9 257.7v12.5M338.9 269.2h21.8M186.6 354.9v12.4M205.6 342.6v24.7M221.3 342.6v24.6M221.3 342.5h25.6M222.3 366.2l-36.7 .1"/>
</g>
<text font-size="13.4" x="541.6" y="389.5">A713</text>
<g font-size="5.6">
<text x="124.3" y="172.6">1</text>
<text x="362.9" y="185">2</text>
<text x="364.4" y="319.8">4</text>
<text x="145" y="374.3">3</text>
</g>
<text font-size="5" x="547.9" y="186.5">MO-D_2</text>
<g font-size="4.5">
<text x="120.6" y="178.3">A741</text>
<text x="359.2" y="190.7">A741</text>
<text x="360.7" y="325.5">A741</text>
<text x="141.7" y="380">A741</text>
</g>
<g font-size="2.5">
<text x="50.9" y="10.1">1</text>
<text x="105.5" y="10.1">2</text>
<text x="155.5" y="10.1">3</text>
<text x="205.5" y="10.1">4</text>
<text x="255.5" y="10.1">5</text>
<text x="305.5" y="10.1">6</text>
<text x="355.5" y="10.1">7</text>
<text x="405.5" y="10.1">8</text>
<text x="455.5" y="10.1">9</text>
<text x="504.8" y="10.1">10</text>
<text x="554.8" y="10.1">11</text>
<text x="22.5" y="46.2">A</text>
<text x="583.7" y="48.5">A</text>
<text x="22.5" y="111.2">B</text>
<text x="583.7" y="111.2">B</text>
<text x="533.4" y="152.7">POLITECNICO DI MILANO</text>
<text x="533.5" y="155.7">SCUOLA DEL DESIGN</text>
<text x="22.4" y="161.2">C</text>
<text x="533.5" y="158.7">C.L. DESIGN DEGLI INTERNI</text>
<text x="583.7" y="161.2">C</text>
<text x="533.6" y="162.5">PROGETTO:</text>
<text x="22.4" y="211.2">D</text>
<text x="533.6" y="212.5">CORSO:</text>
<text x="543.9" y="214.4">STRUMENTI E METODI</text>
<text x="583.7" y="211.2">D</text>
<text x="547.7" y="217.4">DEL PROGETTO</text>
<text x="533.6" y="229.2">DOCENTE:</text>
<text x="546.1" y="235.6">MARCO FERRARA</text>
<text x="533.6" y="245.8">STUDENTI:</text>
<text x="545.5" y="249.3">RICCARDO FALLANI</text>
<text x="22.5" y="261.2">E</text>
<text x="533.6" y="262.5">OGGETTO:</text>
<text x="583.7" y="261.2">E</text>
<text x="539.8" y="268.7">SCRIVANIA MICKE 102.447.43</text>
<text x="533.6" y="279.2">NOTE:</text>
<text x="557" y="285.6">-</text>
<text x="533.6" y="295.8">NOME FILE:</text>
<text x="543.7" y="301.8">MICKE 102.447.43.dwg</text>
<text x="22.5" y="311.2">F</text>
<text x="583.8" y="311.2">F</text>
<text x="533.5" y="313.1">VERS</text>
<text x="573.1" y="313.1">DATA</text>
<text x="533.6" y="358.1">A</text>
<text x="567.2" y="358.1">2017/07/16</text>
<text x="22.3" y="361.2">G</text>
<text x="533.6" y="362.6">TAVOLA NO.:</text>
<text x="567" y="362.6">002 DI</text>
<text x="576.9" y="362.6">010</text>
<text x="583.6" y="361.2">G</text>
<text x="533.6" y="405.2">DATA:</text>
<text x="543.6" y="405.1">2017/05/23</text>
<text x="558.5" y="405.1">SCALA:1:1 - 1:10</text>
<text x="19.8" y="410" transform="rotate(-90 19.8 410)">DIRECTORY: C:\USERS\RICCA\ONEDRIVE\DOCUMENTI\GITHUB\MO-D_2_STUDIO\DWG\MICKE 102.447.43.DWG | PLOTTED ON: 16/07/2017 19:17:12 | BY USER: RICCARDO FALLANI</text>
<text x="22.4" y="411.2">H</text>
<text x="49" y="413.1">1</text>
<text x="105.5" y="413.1">2</text>
<text x="155.5" y="413.1">3</text>
<text x="205.5" y="413.1">4</text>
<text x="255.5" y="413.1">5</text>
<text x="305.5" y="413.1">6</text>
<text x="355.5" y="413.1">7</text>
<text x="405.5" y="413.1">8</text>
<text x="455.5" y="413.1">9</text>
<text x="504.8" y="413.1">10</text>
<text x="531.7" y="412.2">0</text>
<text x="533.5" y="408.1">REV:</text>
<text x="541.7" y="412.2">1cm</text>
<text x="543.6" y="408.1">A</text>
<text x="556.7" y="412.2">2.5cm</text>
<text x="558.5" y="408.1">FORMATO:</text>
<text x="575" y="408.1">A2</text>
<text x="575.9" y="412.2">5cm</text>
</g>
<g font-size="2.1">
<text x="385.1" y="45.4">11.00</text>
<text x="439.5" y="45.5">10.00</text>
<text x="333.1" y="101.8">55.00</text>
<text x="497.7" y="113.5">70.00</text>
<text x="333.8" y="264.7">10.50</text>
<text x="246.7" y="283.3">120.00</text>
<text x="193.4" y="368.8">19.00</text>
<text x="210.7" y="368.7">16.00</text>
</g>
</svg>
